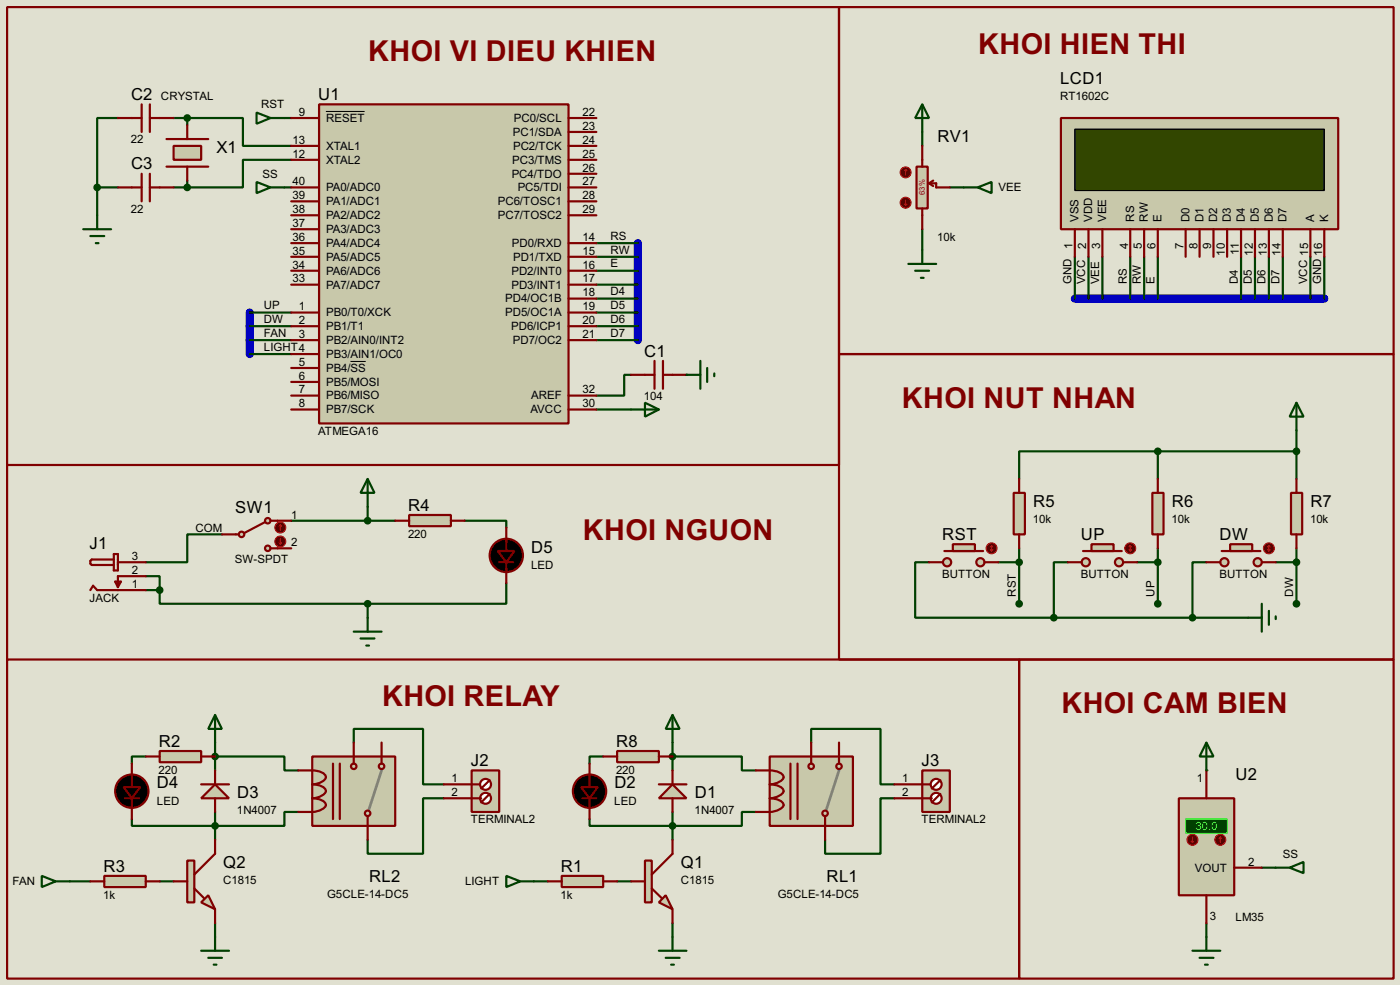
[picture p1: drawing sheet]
<svg xmlns="http://www.w3.org/2000/svg" width="256mm" height="180mm" viewBox="0 0 256 180" stroke-linecap="round" stroke-linejoin="round" font-family="sans-serif">
<path d="M0 0h256.5v180.3h-256.5z" fill="#e0e0d0"/>
<path d="M45.8 57.2v7.6M116.9 44.5v17.8M196.9 54.7h45.7" fill="none" stroke="#0000c0" stroke-width="1.5"/>
<path d="M123.2 138.5h12.7v2.5h2.6M123.2 135.9v5.1M123.2 148.6v5.1M138.5 148.6h-2.6v2.6h-12.7M123.2 169v2.5" fill="none" stroke="#004000" stroke-width=".4"/>
<circle cx="123.2" cy="138.5" r=".2" fill="#004000"/>
<path d="M39.4 138.5h12.7v2.5h2.6M39.4 135.9v5.1M110.5 138.5h-2.5v1.3M39.4 148.6v5.1M54.7 148.6h-2.6v2.6h-12.7M108 149.9v1.3h15.2M39.4 169v2.5M113.1 161.3h2.5" fill="none" stroke="#004000" stroke-width=".4"/>
<circle cx="39.4" cy="138.5" r=".2" fill="#004000"/>
<g fill="none" stroke="#004000" stroke-width=".4">
<path d="M169 24.2v2.5M174 34.3h2.6M109.3 44.5h7.6M109.3 47h7.6M109.3 49.6h7.6M109.3 52.1h7.6M109.3 54.7h7.6M109.3 57.2h7.6M109.3 59.7h7.6M169 42v3.8M196.9 47v7.7M199.4 47v7.7"/>
<path d="M202 47v7.7M207.1 47v7.7M209.6 47v7.7M212.1 47v7.7M227.4 47v7.7M229.9 47v7.7M232.5 47v7.7M235 47v7.7M240.1 47v7.7M242.6 47v7.7M109.3 62.3h7.6M109.3 75h6.3"/>
<path d="M115.6 68.6h-1.2v3.8h-5.1M26.7 138.5h-2.5v1.3M24.2 149.9v1.3h15.2M12.8 161.3h3.8M29.3 161.3h2.5M97.8 161.3h2.6"/>
</g>
<circle cx="125.8" cy="68.6" r=".2" fill="#004000"/>
<g fill="none" stroke="#004000" stroke-width=".4">
<path d="M17.8 34.3h3.8M17.8 34.3v5.1M21.6 21.6h-3.8v12.7M31.8 21.6h2.5M31.8 34.3h2.5M34.3 21.6h10.2v5.1h8.9M34.3 21.6v1.3M34.3 33.1v1.2M52.1 21.6h1.3M53.4 29.3h-8.9v5h-10.2M45.8 57.2h7.6M45.8 59.7h7.6"/>
<path d="M45.8 62.3h7.6M45.8 64.8h7.6M237.5 78.8v8.9M212.1 82.6h-25.4v5.1M212.1 82.6v5.1M212.1 82.6h25.4M170.2 102.9h-2.5v10.2h25.4M182.9 102.9h3.8M186.7 100.4v10.1M193.1 113.1h35.6M195.6 102.9h-2.5v10.2M208.3 102.9h3.8"/>
<path d="M212.1 100.4v10.1M221 102.9h-2.5v10.2M233.7 102.9h3.8M237.5 100.4v10.1"/>
</g>
<circle cx="221" cy="141" r=".2" fill="#004000"/>
<g fill="none" stroke="#004000" stroke-width=".4">
<path d="M52.1 34.3h1.3M40.7 97.8h-6.4v5.1h-7.6M53.4 95.3h19M67.4 92.8v2.5M85.1 95.3h7.7v1.3M26.7 105.5h2.6v2.5M26.7 108h2.6M29.3 108v2.5h38.1M67.4 110.5v2.6M92.8 106.7v3.8h-25.4M64.8 135.9v-2.5h12.7v10.2h3.8M148.6 135.9v-2.5h12.7v10.2h2.6"/>
<path d="M81.3 146.1h-3.8v10.2h-10.1v-2.6M163.9 146.1h-2.6v10.2h-10.1v-2.6M231.2 158.8h2.5M221 169v2.5"/>
</g>
<path d="M58.5 19.1h45.7v58.4h-45.7z" fill="#c8c8aa" stroke="#800000" stroke-width=".4"/>
<g fill="none" stroke="#800000" stroke-width=".4">
<path d="M53.4 21.6h5.1M53.4 29.3h5.1M53.4 26.7h5.1M53.4 34.3h5.1M53.4 36.9h5.1M53.4 39.4h5.1M104.2 21.6h5.1M104.2 29.3h5.1M104.2 26.7h5.1M104.2 24.2h5.1M104.2 31.8h5.1M104.2 34.3h5.1"/>
<path d="M104.2 36.9h5.1M104.2 39.4h5.1M53.4 57.2h5.1M53.4 59.7h5.1M53.4 44.5h5.1M53.4 47h5.1M53.4 49.6h5.1M53.4 52.1h5.1M53.4 42h5.1M104.2 57.2h5.1M104.2 59.7h5.1M104.2 44.5h5.1"/>
<path d="M104.2 47h5.1M104.2 49.6h5.1M104.2 52.1h5.1M104.2 54.7h5.1M53.4 62.3h5.1M53.4 64.8h5.1M53.4 67.4h5.1M53.4 69.9h5.1M53.4 72.4h5.1M53.4 75h5.1M104.2 62.3h5.1M104.2 72.4h5.1"/>
<path d="M104.2 75h5.1"/>
</g>
<path d="M59.7 20.4h7.1M64.2 66.2h2.8" fill="none" stroke="#000" stroke-width=".18"/>
<path d="M194.4 21.6h50.8v20.4h-50.8z" fill="#c8c8aa" stroke="#800000" stroke-width=".4"/>
<path d="M196.9 23.7h45.7v11.2h-45.7z" fill="#324600" stroke="#000" stroke-width=".25"/>
<g fill="none" stroke="#800000" stroke-width=".4">
<path d="M196.9 42v5M199.4 42v5M202 42v5M207.1 42v5M209.6 42v5M212.1 42v5M217.2 42v5M219.8 42v5M222.3 42v5M224.8 42v5M227.4 42v5M229.9 42v5"/>
<path d="M232.5 42v5M235 42v5M240.1 42v5M242.6 42v5"/>
</g>
<path d="M122 163.9l1.2 2.5-2.5-1.2z" fill="#c8c8aa" stroke="#800000" stroke-width=".4"/>
<path d="M118.2 157.5h1.2v7.7h-1.2z" fill="#c8c8aa" stroke="#800000" stroke-width=".4"/>
<path d="M123.2 153.7v2.6l-3.8 3.8M115.6 161.3h2.6M119.4 162.6l1.8 1.8M123.2 166.4v2.6" fill="none" stroke="#800000" stroke-width=".4"/>
<path d="M120.7 174h5.1M122 175.3h2.5M123 176.6h.5M123.2 171.5v2.5" fill="none" stroke="#004000" stroke-width=".4"/>
<path d="M123.2 143.6l2.6 2.5h-5.1z" fill="#c8c8aa" stroke="#800000" stroke-width=".4"/>
<path d="M120.7 143.6h5.1M123.2 141v2.6M123.2 146.1v2.5" fill="none" stroke="#800000" stroke-width=".4"/>
<path d="M141 138.5h15.3v12.7h-15.3z" fill="#c8c8aa" stroke="#800000" stroke-width=".4"/>
<path d="M153.7 141l-2.3 7.1" fill="none" stroke="#808080" stroke-width=".5"/>
<g fill="#c8c8aa" stroke="#800000" stroke-width=".4">
<circle cx="151.1" cy="148.9" r=".5"/>
<circle cx="148.6" cy="140.3" r=".5"/>
</g>
<path d="M144.8 139.8v10.1M146.1 139.8v10.1M148.6 138.5v1.3M141 141a3.3 3.3 0 0 1 2.4 .9 .9 .9 0 0 1-.7 1.2l-1.1 .4-.6 .1a3.3 3.3 0 0 1 2.4 .8 .89 .89 0 0 1-.7 1.2l-1.1 .4-.6 .1a3.3 3.3 0 0 1 2.4 .9l.2 .4a2.75 2.75 0 0 1-2.6 1.2M151.2 149.4v1.8" fill="none" stroke="#800000" stroke-width=".4"/>
<circle cx="153.7" cy="140.3" r=".5" fill="#c8c8aa" stroke="#800000" stroke-width=".4"/>
<path d="M148.6 135.9v2.6M153.7 135.9v3.9M138.5 141h2.5M138.5 148.6h2.5M151.2 151.2v2.5" fill="none" stroke="#800000" stroke-width=".4"/>
<g fill="#004000" stroke="#004000" stroke-width=".4">
<circle cx="123.2" cy="151.2" r=".5"/>
<circle cx="123.2" cy="138.5" r=".5"/>
</g>
<path d="M123.2 130.9l1.3 2.5h-2.5zM123.2 130.9v5" fill="none" stroke="#004000" stroke-width=".4"/>
<path d="M113.1 137.5h7.6v2h-7.6z" fill="#c8c8aa" stroke="#800000" stroke-width=".4"/>
<path d="M108 139.8v4.3M110.5 138.5h2.6M120.7 138.5h2.5M106.7 146.1h2.6M108 146.1v3.8" fill="none" stroke="#800000" stroke-width=".4"/>
<g fill="#000" stroke="#800000" stroke-width=".4">
<path d="M106.5 144.1h3l-1.5 2z"/>
<circle cx="108" cy="144.8" r="3.1"/>
</g>
<path d="M102.9 160.3h7.6v2.1h-7.6z" fill="#c8c8aa" stroke="#800000" stroke-width=".4"/>
<path d="M100.4 161.3h2.5M110.5 161.3h2.6" fill="none" stroke="#800000" stroke-width=".4"/>
<path d="M36.9 165.2l1.3-1.3 1.2 2.5z" fill="#c8c8aa" stroke="#800000" stroke-width=".4"/>
<path d="M34.3 157.5h1.3v7.7h-1.3z" fill="#c8c8aa" stroke="#800000" stroke-width=".4"/>
<path d="M39.4 153.7v2.6l-3.8 3.8M31.8 161.3h2.5M35.6 162.6l1.8 1.8M39.4 166.4v2.6" fill="none" stroke="#800000" stroke-width=".4"/>
<path d="M36.9 174h5.1M38.2 175.3h2.5M39.2 176.6h.5M39.4 171.5v2.5" fill="none" stroke="#004000" stroke-width=".4"/>
<path d="M39.4 143.6l2.6 2.5h-5.1z" fill="#c8c8aa" stroke="#800000" stroke-width=".4"/>
<path d="M36.9 143.6h5.1M39.4 141v2.6M39.4 146.1v2.5" fill="none" stroke="#800000" stroke-width=".4"/>
<path d="M57.2 138.5h15.2v12.7h-15.2z" fill="#c8c8aa" stroke="#800000" stroke-width=".4"/>
<path d="M69.9 141l-2.3 7.1" fill="none" stroke="#808080" stroke-width=".5"/>
<g fill="#c8c8aa" stroke="#800000" stroke-width=".4">
<circle cx="67.3" cy="148.9" r=".5"/>
<circle cx="64.8" cy="140.3" r=".5"/>
</g>
<path d="M61 139.8v10.1M62.3 139.8v10.1M64.8 138.5v1.3M57.2 141a2.27 2.27 0 0 1 2.5 1.3 2.58 2.58 0 0 1-2.5 1.3 2.27 2.27 0 0 1 2.5 1.2 2.66 2.66 0 0 1-2.5 1.3 2.27 2.27 0 0 1 2.5 1.3 2.65 2.65 0 0 1-2.5 1.2M67.4 149.4v1.8" fill="none" stroke="#800000" stroke-width=".4"/>
<circle cx="69.9" cy="140.3" r=".5" fill="#c8c8aa" stroke="#800000" stroke-width=".4"/>
<path d="M64.8 135.9v2.6M69.9 135.9v3.9M54.7 141h2.5M54.7 148.6h2.5M67.4 151.2v2.5" fill="none" stroke="#800000" stroke-width=".4"/>
<g fill="#004000" stroke="#004000" stroke-width=".4">
<circle cx="39.4" cy="151.2" r=".5"/>
<circle cx="39.4" cy="138.5" r=".5"/>
</g>
<path d="M39.4 130.9l1.3 2.5h-2.5zM39.4 130.9v5" fill="none" stroke="#004000" stroke-width=".4"/>
<path d="M29.3 137.5h7.6v2h-7.6z" fill="#c8c8aa" stroke="#800000" stroke-width=".4"/>
<path d="M24.2 139.8v4.3M26.7 138.5h2.6M36.9 138.5h2.5M22.9 146.1h2.6M24.2 146.1v3.8" fill="none" stroke="#800000" stroke-width=".4"/>
<g fill="#000" stroke="#800000" stroke-width=".4">
<path d="M22.7 144.1h3l-1.5 2z"/>
<circle cx="24.1" cy="144.8" r="3.1"/>
</g>
<path d="M19.1 160.3h7.6v2.1h-7.6z" fill="#c8c8aa" stroke="#800000" stroke-width=".4"/>
<path d="M16.6 161.3h2.5M26.7 161.3h2.6" fill="none" stroke="#800000" stroke-width=".4"/>
<path d="M7.7 160.3l2.5 1-2.5 1.1zM10.2 161.3h2.6M92.8 160.3l2.5 1-2.5 1.1zM95.3 161.3h2.5" fill="none" stroke="#004000" stroke-width=".4"/>
<path d="M167.9 30.5h2.1v7.7h-2.1z" fill="#c8c8aa" stroke="#800000" stroke-width=".4"/>
<path d="M169 26.7v3.8M169 38.2v3.8M170.2 33.6l.8 .5M170.2 33.6h1.3v.7h2.5M171 33.1l-.8 .5" fill="none" stroke="#800000" stroke-width=".4"/>
<circle cx="165.9" cy="31.6" r="1" fill="#400000" stroke="#f00" stroke-width=".2"/>
<path d="M165.9 31l-.2 .3M165.9 31l.3 .3M165.9 31v1.1" fill="none" stroke="#f00" stroke-width=".2"/>
<circle cx="165.9" cy="37.1" r="1" fill="#400000" stroke="#f00" stroke-width=".2"/>
<path d="M165.7 37.4l.2 .2M165.9 36.6v1M166.2 37.4l-.3 .2" fill="none" stroke="#f00" stroke-width=".2"/>
<g fill="none" stroke="#004000" stroke-width=".4">
<path d="M169 19.1l1.2 2.5h-2.5zM169 19.1v5.1M47 20.6l2.6 1-2.6 1.1zM49.6 21.6h2.5M176.6 34.3h2.5M179.1 34.3l2.6-1v2.1zM166.4 48.3h5.1M167.7 49.6h2.5M168.7 50.9h.5M169 45.8v2.5M115.6 75h5.1M118.2 73.7l2.5 1.3-2.5 1.3z"/>
<path d="M125.8 68.6h2.5M128.3 66.1v5.1M129.6 67.4v2.5M130.9 68.4v.5"/>
</g>
<path d="M30.5 25.5h7.7M30.5 30.5h7.7M115.6 68.6h4.3M119.9 66.1v5.1M121.5 66.1v5.1M121.5 68.6h4.3" fill="none" stroke="#800000" stroke-width=".4"/>
<path d="M31.8 26.7h5.1v2.6h-5.1z" fill="#c8c8aa" stroke="#800000" stroke-width=".4"/>
<path d="M26 19.1v5.1M27.5 19.1v5.1M21.6 21.6h4.4M21.6 34.3h4.4M26 31.8v5.1M27.5 31.8v5.1M27.5 21.6h4.3M27.5 34.3h4.3M34.3 22.9v2.6M34.3 30.5v2.6" fill="none" stroke="#800000" stroke-width=".4"/>
<g fill="#004000" stroke="#004000" stroke-width=".4">
<circle cx="34.3" cy="34.3" r=".5"/>
<circle cx="34.3" cy="21.6" r=".5"/>
<circle cx="17.8" cy="34.3" r=".5"/>
</g>
<path d="M17.8 39.4v2.6M15.3 42h5.1M16.6 43.2h2.5M17.6 44.5h.5" fill="none" stroke="#004000" stroke-width=".4"/>
<g fill="#c8c8aa" stroke="#800000" stroke-width=".4">
<circle cx="179.6" cy="102.9" r=".75"/>
<circle cx="173.5" cy="102.9" r=".75"/>
</g>
<path d="M173 100.9h7.1" fill="none" stroke="#800000" stroke-width=".4"/>
<path d="M174.6 99.6h4v1.3h-4z" fill="#c8c8aa" stroke="#800000" stroke-width=".4"/>
<path d="M170.2 102.9h2.6M180.4 102.9h2.5" fill="none" stroke="#800000" stroke-width=".4"/>
<circle cx="181.6" cy="100.4" r="1" fill="#400000" stroke="#f00" stroke-width=".2"/>
<path d="M181.7 99.9v1M181.7 99.9l-.3 .2M181.7 99.9l.2 .2M181.4 100.6l.3 .3M181.9 100.6l-.2 .3" fill="none" stroke="#f00" stroke-width=".2"/>
<path d="M185.7 90.2h2.1v7.6h-2.1z" fill="#c8c8aa" stroke="#800000" stroke-width=".4"/>
<path d="M186.7 87.7v2.5M186.7 97.8v2.6" fill="none" stroke="#800000" stroke-width=".4"/>
<g fill="#c8c8aa" stroke="#800000" stroke-width=".4">
<circle cx="205" cy="102.9" r=".75"/>
<circle cx="198.9" cy="102.9" r=".75"/>
</g>
<path d="M198.4 100.9h7.1" fill="none" stroke="#800000" stroke-width=".4"/>
<path d="M200 99.6h4v1.3h-4z" fill="#c8c8aa" stroke="#800000" stroke-width=".4"/>
<path d="M195.6 102.9h2.6M205.8 102.9h2.5" fill="none" stroke="#800000" stroke-width=".4"/>
<circle cx="207" cy="100.4" r="1" fill="#400000" stroke="#f00" stroke-width=".2"/>
<path d="M207.1 99.9v1M207.1 99.9l-.3 .2M207.1 99.9l.2 .2M206.8 100.6l.3 .3M207.3 100.6l-.2 .3" fill="none" stroke="#f00" stroke-width=".2"/>
<path d="M211.1 90.2h2.1v7.6h-2.1z" fill="#c8c8aa" stroke="#800000" stroke-width=".4"/>
<path d="M212.1 87.7v2.5M212.1 97.8v2.6" fill="none" stroke="#800000" stroke-width=".4"/>
<g fill="#c8c8aa" stroke="#800000" stroke-width=".4">
<circle cx="230.4" cy="102.9" r=".75"/>
<circle cx="224.3" cy="102.9" r=".75"/>
</g>
<path d="M223.8 100.9h7.1" fill="none" stroke="#800000" stroke-width=".4"/>
<path d="M225.4 99.6h4v1.3h-4z" fill="#c8c8aa" stroke="#800000" stroke-width=".4"/>
<path d="M221 102.9h2.6M231.2 102.9h2.5" fill="none" stroke="#800000" stroke-width=".4"/>
<circle cx="232.4" cy="100.4" r="1" fill="#400000" stroke="#f00" stroke-width=".2"/>
<path d="M232.5 99.9v1M232.5 99.9l-.3 .2M232.5 99.9l.2 .2M232.2 100.6l.3 .3M232.7 100.6l-.2 .3" fill="none" stroke="#f00" stroke-width=".2"/>
<path d="M236.5 90.2h2.1v7.6h-2.1z" fill="#c8c8aa" stroke="#800000" stroke-width=".4"/>
<path d="M237.5 87.7v2.5M237.5 97.8v2.6" fill="none" stroke="#800000" stroke-width=".4"/>
<g fill="#004000" stroke="#004000" stroke-width=".4">
<circle cx="212.1" cy="82.6" r=".5"/>
<circle cx="237.5" cy="82.6" r=".5"/>
<circle cx="193" cy="113.1" r=".5"/>
<circle cx="218.4" cy="113.1" r=".5"/>
<circle cx="237.5" cy="102.9" r=".5"/>
<circle cx="237.5" cy="110.5" r=".5"/>
<circle cx="212.1" cy="102.9" r=".5"/>
<circle cx="212.1" cy="110.5" r=".5"/>
<circle cx="186.7" cy="102.9" r=".5"/>
<circle cx="186.7" cy="110.5" r=".5"/>
</g>
<path d="M237.5 73.7l1.3 2.6h-2.5zM237.5 73.7v5.1M228.7 113.1h2.5M231.2 110.5v5.1M232.5 111.8v2.6M233.7 112.8v.5" fill="none" stroke="#004000" stroke-width=".4"/>
<path d="M216 146.1h10.1v17.8h-10.1z" fill="#c8c8aa" stroke="#800000" stroke-width=".4"/>
<path d="M217.2 149.9h7.6v2.6h-7.6z" fill="#004000" stroke="#0f0" stroke-width=".2"/>
<path d="M221 141v5.1M226.1 158.8h5.1M221 163.9v5.1" fill="none" stroke="#800000" stroke-width=".4"/>
<circle cx="223.5" cy="153.7" r="1" fill="#400000" stroke="#f00" stroke-width=".2"/>
<path d="M223.6 153.2l-.3 .3M223.6 153.2l.2 .3M223.6 153.2v1" fill="none" stroke="#f00" stroke-width=".2"/>
<circle cx="218.4" cy="153.7" r="1" fill="#400000" stroke="#f00" stroke-width=".2"/>
<path d="M218.2 154l.3 .2M218.5 153.2v1M218.7 154l-.2 .2" fill="none" stroke="#f00" stroke-width=".2"/>
<path d="M47 33.3l2.6 1-2.6 1.1zM49.6 34.3h2.5M221 135.9l1.3 2.6h-2.5zM221 135.9v5.1M233.7 158.8h2.6M236.3 158.8l2.5-1v2zM218.5 174h5.1M219.8 175.3h2.5M220.8 176.6h.5M221 171.5v2.5" fill="none" stroke="#004000" stroke-width=".4"/>
<path d="M1.3 1.3h152.4v83.8h-152.4zM153.7 1.3h101.6v63.5h-101.6zM153.7 64.8h101.6v55.9h-101.6zM1.3 85.1v35.6M16.6 108l.5-.8 .7 .8h8.9M20.9 101.4h.7v3h-.7zM20.9 102.4h-4.1l-.2 .3v.5l.2 .2h4.1M21.1 106.5h1.1l-.6 1zM21.6 102.9h5.1M26.7 105.5h-5.1v2M1.3 120.7h185.4v58.4h-185.4zM186.7 120.7h68.6v58.4h-68.6z" fill="none" stroke="#800000" stroke-width=".4"/>
<circle cx="44.2" cy="97.8" r=".5" fill="#c8c8aa" stroke="#800000" stroke-width=".4"/>
<path d="M43.2 97.8h.5" fill="none" stroke="#800000" stroke-width=".4"/>
<circle cx="49" cy="95.3" r=".5" fill="#c8c8aa" stroke="#800000" stroke-width=".4"/>
<path d="M48.6 95.6l-3.8 2M49.6 95.3h1.3" fill="none" stroke="#800000" stroke-width=".4"/>
<circle cx="49" cy="100.4" r=".5" fill="#c8c8aa" stroke="#800000" stroke-width=".4"/>
<path d="M40.7 97.8h2.5M50.9 95.3h2.5M49.6 100.4h3.8" fill="none" stroke="#800000" stroke-width=".4"/>
<circle cx="51.3" cy="99.1" r="1" fill="#400000" stroke="#f00" stroke-width=".2"/>
<path d="M51.1 99.4l.3 .2M51.4 98.6v1M51.6 99.4l-.2 .2" fill="none" stroke="#f00" stroke-width=".2"/>
<circle cx="51.3" cy="96.6" r="1" fill="#400000" stroke="#f00" stroke-width=".2"/>
<path d="M51.4 96.1l-.3 .2M51.4 96.1l.2 .2M51.4 96.1v1" fill="none" stroke="#f00" stroke-width=".2"/>
<path d="M67.4 87.7l1.2 2.5h-2.5zM67.4 87.7v5.1" fill="none" stroke="#004000" stroke-width=".4"/>
<path d="M75 94.3h7.6v2h-7.6z" fill="#c8c8aa" stroke="#800000" stroke-width=".4"/>
<path d="M72.4 95.3h2.6M82.6 95.3h2.5M92.8 96.6v4.3M91.5 102.9h2.5M92.8 102.9v3.8" fill="none" stroke="#800000" stroke-width=".4"/>
<g fill="#004000" stroke="#004000" stroke-width=".4">
<circle cx="67.3" cy="95.3" r=".5"/>
<circle cx="67.3" cy="110.5" r=".5"/>
<circle cx="29.2" cy="108" r=".5"/>
</g>
<g fill="#000" stroke="#800000" stroke-width=".4">
<path d="M91.2 100.9h3.1l-1.5 2z"/>
<circle cx="92.7" cy="101.7" r="3.1"/>
</g>
<path d="M64.8 115.6h5.1M66.1 116.9h2.5M67.1 118.2h.5M67.4 113.1v2.5" fill="none" stroke="#004000" stroke-width=".4"/>
<path d="M86.4 141h5.1v7.6h-5.1z" fill="#c8c8aa" stroke="#800000" stroke-width=".4"/>
<path d="M86.4 143.6h1.8" fill="none" stroke="#800000" stroke-width=".4"/>
<circle cx="88.9" cy="146.1" r="1" fill="#feffff" stroke="#800000" stroke-width=".4"/>
<path d="M86.4 146.1h1.8" fill="none" stroke="#800000" stroke-width=".4"/>
<circle cx="88.9" cy="143.6" r="1" fill="#feffff" stroke="#800000" stroke-width=".4"/>
<path d="M81.3 143.6h5.1M81.3 146.1h5.1M89.7 142.8l-1.5 1.5M89.7 145.3l-1.5 1.6" fill="none" stroke="#800000" stroke-width=".4"/>
<path d="M169 141h5v7.6h-5z" fill="#c8c8aa" stroke="#800000" stroke-width=".4"/>
<path d="M169 143.6h1.7" fill="none" stroke="#800000" stroke-width=".4"/>
<circle cx="171.5" cy="146.1" r="1" fill="#feffff" stroke="#800000" stroke-width=".4"/>
<path d="M169 146.1h1.7" fill="none" stroke="#800000" stroke-width=".4"/>
<circle cx="171.5" cy="143.6" r="1" fill="#feffff" stroke="#800000" stroke-width=".4"/>
<path d="M163.9 143.6h5.1M163.9 146.1h5.1M172.3 142.8l-1.6 1.5M172.3 145.3l-1.6 1.6" fill="none" stroke="#800000" stroke-width=".4"/>
<g font-size="5.9" fill="#800000">
<text x="67.4" y="11.1">KHOI VI DIEU KHIEN</text>
<text x="179.2" y="9.9">KHOI HIEN THI</text>
<text x="165.2" y="74.7">KHOI NUT NHAN</text>
<text x="106.8" y="98.8">KHOI NGUON</text>
<text x="70" y="129.3">KHOI RELAY</text>
<text x="194.4" y="130.5">KHOI CAM BIEN</text>
</g>
<g font-size="3.4">
<text x="194.2" y="15.3">LCD1</text>
<text x="24" y="18.3">C2</text>
<text x="58.3" y="18.3">U1</text>
<text x="39.7" y="28">X1</text>
<text x="171.8" y="25.9">RV1</text>
<text x="24" y="31">C3</text>
<text x="118" y="65.3">C1</text>
<text x="43.1" y="94">SW1</text>
<text x="74.8" y="93.5">R4</text>
<text x="189.3" y="92.8">R5</text>
<text x="214.7" y="92.8">R6</text>
<text x="240.1" y="92.8">R7</text>
<text x="16.4" y="100.6">J1</text>
<text x="97.3" y="101.2">D5</text>
<text x="172.6" y="98.8">RST</text>
<text x="198" y="98.8">UP</text>
<text x="223.4" y="98.8">DW</text>
<text x="29.1" y="136.7">R2</text>
<text x="112.9" y="136.7">R8</text>
<text x="86.3" y="140.2">J2</text>
<text x="168.8" y="140.2">J3</text>
<text x="226.4" y="142.8">U2</text>
<text x="28.8" y="144.3">D4</text>
<text x="43.5" y="146.1">D3</text>
<text x="112.6" y="144.3">D2</text>
<text x="127.3" y="146.1">D1</text>
<text x="19" y="159.5">R3</text>
<text x="40.9" y="158.8">Q2</text>
<text x="67.6" y="161.4">RL2</text>
<text x="102.8" y="159.5">R1</text>
<text x="124.8" y="158.8">Q1</text>
<text x="151.4" y="161.4">RL1</text>
</g>
<g font-size="2.4">
<text x="29.5" y="18.3">CRYSTAL</text>
<text x="47.8" y="19.8">RST</text>
<text x="54.8" y="21.2">9</text>
<text x="59.7" y="22.3">RESET</text>
<text x="94.1" y="22.3">PC0/SCL</text>
<text x="106.7" y="21.2">22</text>
<text x="106.7" y="23.8">23</text>
<text x="194.2" y="18.3">RT1602C</text>
<text x="24" y="26.3">22</text>
<text x="53.6" y="28.9">12</text>
<text x="53.6" y="26.3">13</text>
<text x="59.7" y="30">XTAL2</text>
<text x="59.7" y="27.4">XTAL1</text>
<text x="93.8" y="30">PC3/TMS</text>
<text x="93.9" y="24.9">PC1/SDA</text>
<text x="94" y="27.4">PC2/TCK</text>
<text x="106.7" y="26.3">24</text>
<text x="106.7" y="28.9">25</text>
<text x="48.1" y="32.5">SS</text>
<text x="53.6" y="33.9">40</text>
<text x="59.7" y="35">PA0/ADC0</text>
<text x="93.7" y="32.5">PC4/TDO</text>
<text x="94.8" y="35">PC5/TDI</text>
<text x="106.7" y="31.4">26</text>
<text x="106.7" y="33.9">27</text>
<text x="182.9" y="35">VEE</text>
<text x="24" y="39">22</text>
<text x="53.6" y="41.6">37</text>
<text x="53.6" y="39">38</text>
<text x="53.6" y="36.5">39</text>
<text x="59.7" y="40.1">PA2/ADC2</text>
<text x="59.7" y="37.6">PA1/ADC1</text>
<text x="91.2" y="37.6">PC6/TOSC1</text>
<text x="91.2" y="40.1">PC7/TOSC2</text>
<text x="106.7" y="36.5">28</text>
<text x="106.7" y="39">29</text>
<text x="197.6" y="40.6" transform="rotate(-90 197.6 40.6)">VSS</text>
<text x="200.1" y="40.6" transform="rotate(-90 200.1 40.6)">VDD</text>
<text x="202.7" y="40.6" transform="rotate(-90 202.7 40.6)">VEE</text>
<text x="207.8" y="40.6" transform="rotate(-90 207.8 40.6)">RS</text>
<text x="210.3" y="40.6" transform="rotate(-90 210.3 40.6)">RW</text>
<text x="212.8" y="40.6" transform="rotate(-90 212.8 40.6)">E</text>
<text x="217.9" y="40.6" transform="rotate(-90 217.9 40.6)">D0</text>
<text x="220.5" y="40.6" transform="rotate(-90 220.5 40.6)">D1</text>
<text x="223" y="40.6" transform="rotate(-90 223 40.6)">D2</text>
<text x="225.5" y="40.6" transform="rotate(-90 225.5 40.6)">D3</text>
<text x="228.1" y="40.6" transform="rotate(-90 228.1 40.6)">D4</text>
<text x="230.6" y="40.6" transform="rotate(-90 230.6 40.6)">D5</text>
<text x="233.2" y="40.6" transform="rotate(-90 233.2 40.6)">D6</text>
<text x="235.7" y="40.6" transform="rotate(-90 235.7 40.6)">D7</text>
<text x="240.8" y="40.6" transform="rotate(-90 240.8 40.6)">A</text>
<text x="243.3" y="40.6" transform="rotate(-90 243.3 40.6)">K</text>
<text x="53.6" y="46.6">35</text>
<text x="53.6" y="44.1">36</text>
<text x="59.7" y="47.7">PA5/ADC5</text>
<text x="59.7" y="45.2">PA4/ADC4</text>
<text x="59.7" y="42.7">PA3/ADC3</text>
<text x="93.8" y="45.2">PD0/RXD</text>
<text x="94" y="47.7">PD1/TXD</text>
<text x="106.7" y="44.1">14</text>
<text x="106.7" y="46.6">15</text>
<text x="111.8" y="43.9">RS</text>
<text x="111.8" y="46.4">RW</text>
<text x="171.7" y="44.1">10k</text>
<text x="196.5" y="45.7" transform="rotate(-90 196.5 45.7)">1</text>
<text x="199" y="45.6" transform="rotate(-90 199 45.6)">2</text>
<text x="201.6" y="45.6" transform="rotate(-90 201.6 45.6)">3</text>
<text x="206.7" y="45.7" transform="rotate(-90 206.7 45.7)">4</text>
<text x="209.2" y="45.7" transform="rotate(-90 209.2 45.7)">5</text>
<text x="211.7" y="45.6" transform="rotate(-90 211.7 45.6)">6</text>
<text x="216.8" y="45.7" transform="rotate(-90 216.8 45.7)">7</text>
<text x="219.4" y="45.7" transform="rotate(-90 219.4 45.7)">8</text>
<text x="221.9" y="45.6" transform="rotate(-90 221.9 45.6)">9</text>
<text x="224.4" y="46.8" transform="rotate(-90 224.4 46.8)">10</text>
<text x="227" y="46.6" transform="rotate(-90 227 46.6)">11</text>
<text x="229.5" y="46.8" transform="rotate(-90 229.5 46.8)">12</text>
<text x="232.1" y="46.8" transform="rotate(-90 232.1 46.8)">13</text>
<text x="234.6" y="46.8" transform="rotate(-90 234.6 46.8)">14</text>
<text x="53.6" y="51.7">33</text>
<text x="53.6" y="49.2">34</text>
<text x="59.7" y="52.8">PA7/ADC7</text>
<text x="59.7" y="50.3">PA6/ADC6</text>
<text x="93.7" y="50.3">PD2/INT0</text>
<text x="93.7" y="52.8">PD3/INT1</text>
<text x="106.7" y="49.2">16</text>
<text x="106.7" y="51.7">17</text>
<text x="111.8" y="49">E</text>
<text x="196.3" y="52.1" transform="rotate(-90 196.3 52.1)">GND</text>
<text x="198.8" y="52.1" transform="rotate(-90 198.8 52.1)">VCC</text>
<text x="201.4" y="52.1" transform="rotate(-90 201.4 52.1)">VEE</text>
<text x="206.5" y="52.1" transform="rotate(-90 206.5 52.1)">RS</text>
<text x="209" y="52.1" transform="rotate(-90 209 52.1)">RW</text>
<text x="211.5" y="52.1" transform="rotate(-90 211.5 52.1)">E</text>
<text x="226.8" y="52.1" transform="rotate(-90 226.8 52.1)">D4</text>
<text x="229.3" y="52.1" transform="rotate(-90 229.3 52.1)">D5</text>
<text x="231.9" y="52.1" transform="rotate(-90 231.9 52.1)">D6</text>
<text x="234.4" y="52.1" transform="rotate(-90 234.4 52.1)">D7</text>
<text x="239.5" y="52.1" transform="rotate(-90 239.5 52.1)">VCC 15</text>
<text x="242" y="52.1" transform="rotate(-90 242 52.1)">GND 16</text>
<text x="48.3" y="56.6">UP</text>
<text x="48.3" y="59.1">DW</text>
<text x="54.8" y="56.8">1</text>
<text x="54.8" y="59.3">2</text>
<text x="59.7" y="57.9">PB0/T0/XCK</text>
<text x="92.5" y="55.4">PD4/OC1B</text>
<text x="92.5" y="57.9">PD5/OC1A</text>
<text x="106.7" y="54.3">18</text>
<text x="106.7" y="56.8">19</text>
<text x="106.7" y="59.3">20</text>
<text x="111.8" y="54">D4</text>
<text x="111.8" y="56.6">D5</text>
<text x="111.8" y="59.1">D6</text>
<text x="48.3" y="61.7">FAN</text>
<text x="48.3" y="64.2">LIGHT4</text>
<text x="54.8" y="61.9">3</text>
<text x="59.7" y="60.4">PB1/T1</text>
<text x="59.7" y="63">PB2/AIN0/INT2</text>
<text x="59.7" y="65.5">PB3/AIN1/OC0</text>
<text x="93.6" y="60.4">PD6/ICP1</text>
<text x="93.9" y="63">PD7/OC2</text>
<text x="106.7" y="61.9">21</text>
<text x="111.8" y="61.7">D7</text>
<text x="54.8" y="67">5</text>
<text x="54.8" y="69.5">6</text>
<text x="54.8" y="72">7</text>
<text x="59.7" y="68.1">PB4/SS</text>
<text x="59.7" y="70.6">PB5/MOSI</text>
<text x="106.7" y="72">32</text>
<text x="54.8" y="74.6">8</text>
<text x="59.7" y="73.1">PB6/MISO</text>
<text x="59.7" y="75.7">PB7/SCK</text>
<text x="97.2" y="75.7">AVCC</text>
<text x="97.3" y="73.1">AREF</text>
<text x="106.7" y="74.6">30</text>
<text x="118" y="73.3">104</text>
<text x="58.3" y="79.6">ATMEGA16</text>
<text x="53.4" y="94.9">1</text>
<text x="189.2" y="95.7">10k</text>
<text x="214.6" y="95.7">10k</text>
<text x="240" y="95.7">10k</text>
<text x="35.8" y="97.4">COM</text>
<text x="53.4" y="100">2</text>
<text x="74.8" y="98.4">220</text>
<text x="24.2" y="102.5">3</text>
<text x="24.2" y="105.1">2</text>
<text x="24.2" y="107.6">1</text>
<text x="43" y="103">SW-SPDT</text>
<text x="97.3" y="104.1">LED</text>
<text x="172.6" y="105.8">BUTTON</text>
<text x="198" y="105.8">BUTTON</text>
<text x="223.4" y="105.8">BUTTON</text>
<text x="16.4" y="110.1">JACK</text>
<text x="186.1" y="109.2" transform="rotate(-90 186.1 109.2)">RST</text>
<text x="211.5" y="109.2" transform="rotate(-90 211.5 109.2)">UP</text>
<text x="236.9" y="109.2" transform="rotate(-90 236.9 109.2)">DW</text>
<text x="29.1" y="141.6">220</text>
<text x="82.7" y="143.2">1</text>
<text x="112.9" y="141.6">220</text>
<text x="165.3" y="143.2">1</text>
<text x="219.3" y="143.2">1</text>
<text x="28.7" y="147.3">LED</text>
<text x="43.4" y="149.1">1N4007</text>
<text x="82.7" y="145.7">2</text>
<text x="112.5" y="147.3">LED</text>
<text x="127.3" y="149.1">1N4007</text>
<text x="165.3" y="145.7">2</text>
<text x="86.2" y="150.7">TERMINAL2</text>
<text x="168.8" y="150.7">TERMINAL2</text>
<text x="40.9" y="161.8">C1815</text>
<text x="124.7" y="161.8">C1815</text>
<text x="218.9" y="159.5">VOUT</text>
<text x="228.7" y="158.4">2</text>
<text x="235" y="157">SS</text>
<text x="2.3" y="162">FAN</text>
<text x="18.9" y="164.5">1k</text>
<text x="59.9" y="164.3">G5CLE-14-DC5</text>
<text x="85.2" y="162">LIGHT</text>
<text x="102.7" y="164.5">1k</text>
<text x="142.5" y="164.3">G5CLE-14-DC5</text>
<text x="221.7" y="168.3">3</text>
<text x="226.3" y="168.5">LM35</text>
</g>
<text font-size="2.4" fill="#0f0" x="219" y="151.9">30.0</text>
<text font-size="1.6" fill="#c00000" x="169.5" y="35.7" transform="rotate(-90 169.5 35.7)">63%</text>
</svg>
